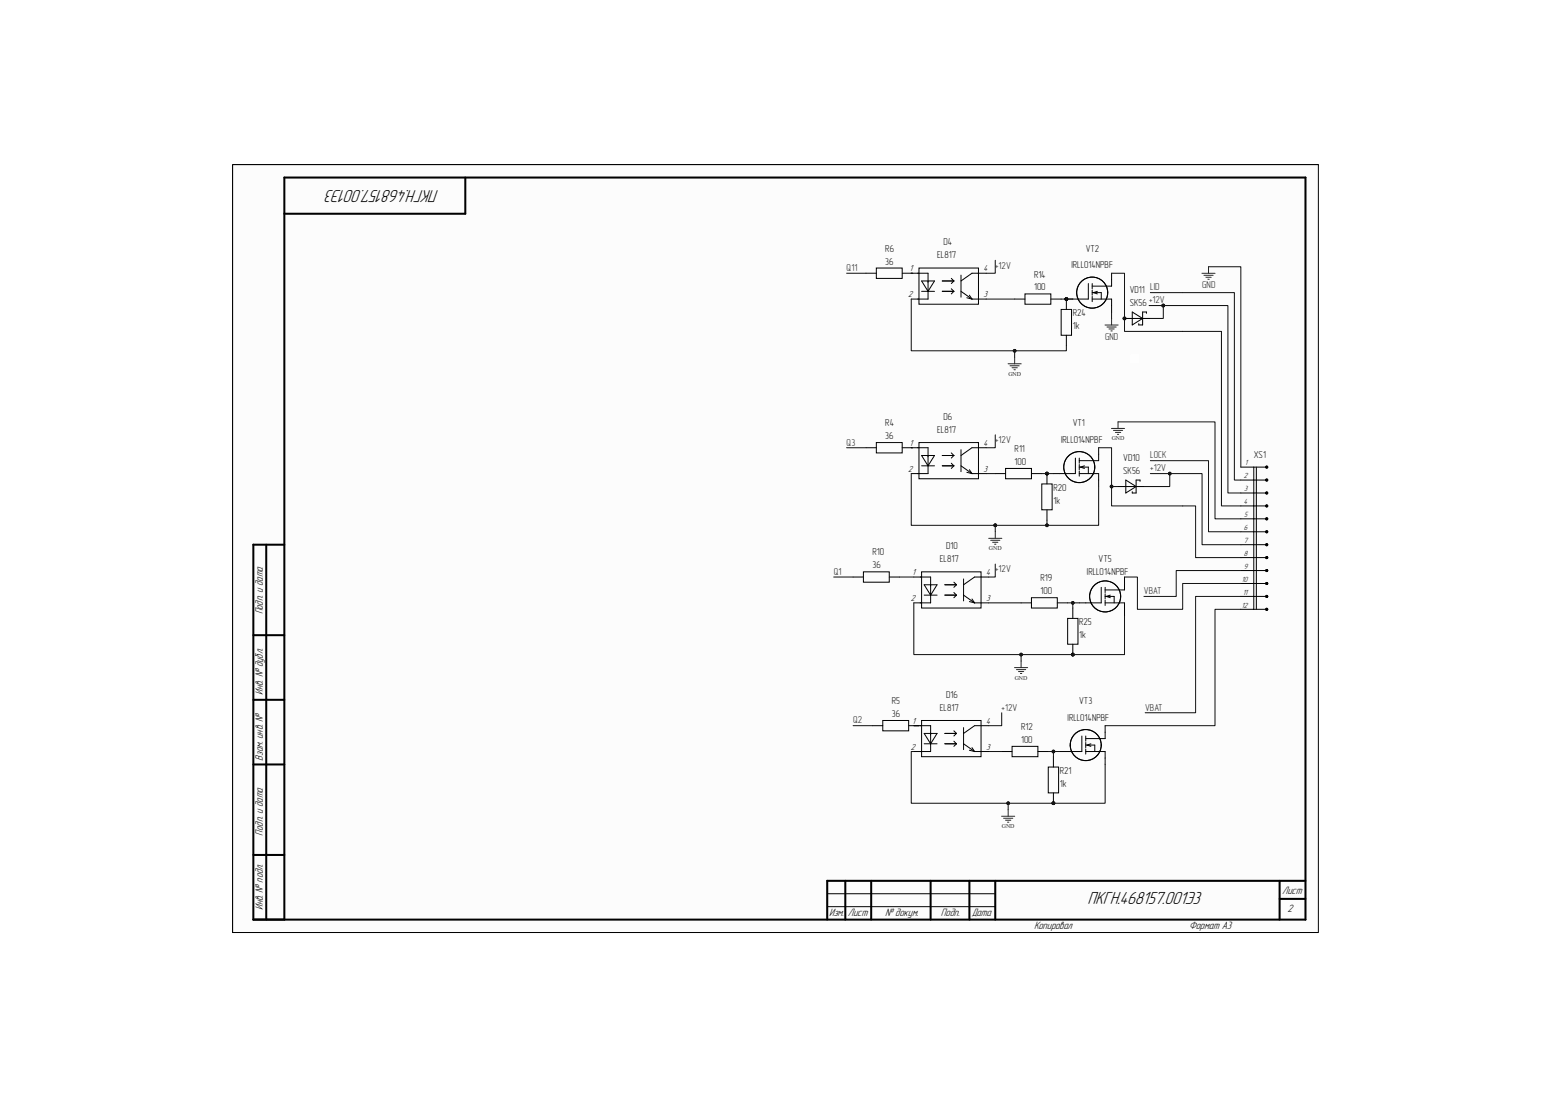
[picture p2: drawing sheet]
<svg xmlns="http://www.w3.org/2000/svg" width="420mm" height="297mm" viewBox="0 0 420 297" stroke-linecap="round" stroke-linejoin="round" font-family="sans-serif">
<path d="M63 44.6h294v207.9h-294z" fill-rule="evenodd" fill="#fcfcfc"/>
<path d="M63 44.6h294v207.9h-294z" fill="none" stroke="#000" stroke-width=".27"/>
<path d="M63 44.6h294v207.9h-294z" fill-rule="evenodd" fill="#fcfcfc"/>
<g fill="none" stroke="#000" stroke-width=".27">
<path d="M63 44.6h294v207.9h-294zM298.2 159v4.2h-6M299.3 159v1.4M304.5 156.2v3.5h-5.2M299.3 163.2h5.2v3.5M299.3 160.8v1.4M299.3 162.5v1.4M299.3 161.5h2.4v1.7M300.7 161.1l-1.1 .4 1.1 .3M292.9 199.3v4.2h-5.9M294 199.3v1.4M299.3 196.5v3.5h-5.3"/>
<path d="M294 203.5h5.3v3.5M294 201v1.4M294 202.8v1.4M294 201.7h2.4v1.8M295.4 201.4l-1 .3 1 .4M224 242h45.5M224 245.5h45.5"/>
<circle cx="299.3" cy="161.5" r="4.2"/>
<circle cx="294" cy="201.7" r="4.2"/>
</g>
<g fill="none" stroke="#000" stroke-width=".55">
<path d="M126 48.1v9.8h-49M68.6 147.5h8.4M68.6 147.5v101.5h284.9v-200.9h-276.5v200.9M72.1 147.5v101.5M68.6 172h8.4M68.6 189.5h8.4M68.6 207h8.4M68.6 231.5h8.4M228.9 238.5v10.5M235.9 238.5v10.5M252 238.5v10.5M262.5 238.5v10.5"/>
<path d="M269.5 238.5v10.5M346.5 238.5v10.5M353.5 238.5h-129.5v10.5M346.5 243.4h7"/>
</g>
<circle cx="288.8" cy="81" r=".36" fill="#0e0e0e"/>
<circle cx="288.8" cy="81" r=".36" fill="none" stroke="#0e0e0e" stroke-width=".27"/>
<g fill="none" stroke="#000" stroke-width=".27">
<path d="M301 74v1.7M288.8 81h1.7M301 82.7v1.8"/>
<circle cx="295.8" cy="79.2" r="4.2"/>
</g>
<circle cx="288.8" cy="81" r=".36" fill="#0e0e0e"/>
<circle cx="288.8" cy="81" r=".36" fill="none" stroke="#0e0e0e" stroke-width=".27"/>
<path d="M294.7 76.8v4.2h-4.2M295.8 76.8v1.4M295.8 78.5v1.4M295.8 79.2h2.4v1.8M297.1 78.9l-1 .3 1 .4M301 75.7v1.8h-5.2M295.8 81h5.2v1.7M295.8 80.3v1.4" fill="none" stroke="#000" stroke-width=".27"/>
<path d="M325.5 74h3.5M326 74.5h2.5M326.5 75.1h1.5M327.1 75.6h.3M327.2 72.2v1.8M299.2 88h3.6M299.8 88.5h2.4M300.3 89.1h1.4M300.8 89.6h.4M301 86.2v1.8" fill="none" stroke="#262626" stroke-width=".27"/>
<path d="M306.2 96h2.2v2.1h-2.2z" fill-rule="evenodd" fill="#fefefe"/>
<path d="M306.2 96h2.2v2.1h-2.2z" fill="none" stroke="#fefefe" stroke-width=".27"/>
<circle cx="304.5" cy="86.2" r=".36" fill="#0e0e0e"/>
<circle cx="304.5" cy="86.2" r=".36" fill="none" stroke="#0e0e0e" stroke-width=".27"/>
<path d="M304.5 86.2h7M306.6 84.5l2.8 1.7-2.8 1.8zM309.4 84.5v3.5" fill="none" stroke="#000" stroke-width=".27"/>
<circle cx="304.5" cy="86.2" r=".36" fill="#0e0e0e"/>
<circle cx="304.5" cy="86.2" r=".36" fill="none" stroke="#0e0e0e" stroke-width=".27"/>
<g fill="none" stroke="#000" stroke-width=".27">
<path d="M308.4 87.6v.4h1M309.4 84.5h1.1v.3M237.3 119.8h7v2.8h-7zM248.8 119.8h16.2v9.8h-16.2zM234.5 121.2h2.8M244.3 121.2h7v7h-4.5M249.6 126.1h3.4M249.6 123.3h3.4l-1.7 2.8zM255.2 126.1h3.1M255.2 123.3h3.1M257.6 122.6l.7 .7M257.6 125.4l.7 .7"/>
<path d="M258.3 123.3l-.7 .7M258.3 126.1l-.7 .7M260.2 121.8v5.9M260.2 126.1l3 2.1M261.8 127.9l1.4 .3M262.5 127.2l.7 1M263.2 128.2h3.8M267 121.2h-3.8l-3 2.1"/>
</g>
<circle cx="283.5" cy="128.2" r=".36" fill="#0e0e0e"/>
<circle cx="283.5" cy="128.2" r=".36" fill="none" stroke="#0e0e0e" stroke-width=".27"/>
<path d="M283.5 128.2v2.8" fill="none" stroke="#000" stroke-width=".27"/>
<circle cx="283.5" cy="128.2" r=".36" fill="#0e0e0e"/>
<circle cx="283.5" cy="128.2" r=".36" fill="none" stroke="#0e0e0e" stroke-width=".27"/>
<g fill="none" stroke="#000" stroke-width=".27">
<path d="M234.5 74h2.8M237.3 72.6h7v2.8h-7zM244.3 74h7v7h-4.5M248.8 72.6h16.2v9.8h-16.2zM249.6 78.9h3.4M249.6 76.1h3.4l-1.7 2.8zM255.2 78.9h3.1M255.2 76.1h3.1M257.6 75.4l.7 .7M257.6 78.2l.7 .7M258.3 76.1l-.7 .7M258.3 78.9l-.7 .7"/>
<path d="M260.2 74.5v6M260.2 78.9l3 2.1M262.5 79.9l.7 1.1M267 74h-3.8l-3 2.1M261.8 80.6l1.4 .4M263.2 81h3.8M269.5 128.2h2.8M272.3 126.8h7v2.8h-7zM279.3 128.2h2.8M282.1 131h2.8v7h-2.8zM283.5 138v2.8M291.2 124v4.2h-5.9"/>
<path d="M292.2 128.2h5.3v3.5M292.2 124v1.4M292.2 125.8v1.4M292.2 127.5v1.4M292.2 126.5h2.5v1.7M293.7 126.1l-1.1 .4 1.1 .3M297.5 121.2v3.5h-5.3M302.7 131.7h7.1M304.9 130l2.7 1.7-2.7 1.8zM308.7 130.3v-.3h-1.1v3.5h-1v-.4"/>
<circle cx="292.2" cy="126.5" r="4.2"/>
</g>
<path d="M301 116h3.5M301.5 116.5h2.5M302 117.1h1.5M302.6 117.6h.3M302.7 114.2v1.8M267.7 145.8h3.6M268.3 146.3h2.4M268.8 146.8h1.4M269.3 147.4h.4M269.5 144v1.8" fill="none" stroke="#262626" stroke-width=".27"/>
<circle cx="288.8" cy="81" r=".36" fill="#0e0e0e"/>
<circle cx="288.8" cy="81" r=".36" fill="none" stroke="#0e0e0e" stroke-width=".27"/>
<path d="M288.8 81v2.8" fill="none" stroke="#000" stroke-width=".27"/>
<circle cx="288.8" cy="81" r=".36" fill="#0e0e0e"/>
<circle cx="288.8" cy="81" r=".36" fill="none" stroke="#0e0e0e" stroke-width=".27"/>
<g fill="none" stroke="#000" stroke-width=".27">
<path d="M277.5 79.6h7.1v2.8h-7.1zM274.8 81h2.7M284.6 81h2.7M287.3 83.8h2.9v7h-2.9zM288.8 90.8v2.8M236.3 196.5h2.7M239 195.1h7.1v2.8h-7.1zM246.1 196.5h5.9v7h-4.6M249.6 195.1h16.1v9.8h-16.1zM250.3 198.6h3.4l-1.7 2.8zM255.9 198.6h3.1M258.3 197.9l.7 .7"/>
<path d="M259 198.6l-.7 .7M260.9 197v6M267.7 196.5h-3.8l-3 2.1M250.3 201.4h3.4M255.9 201.4h3.1M258.3 200.7l.7 .7M259 201.4l-.7 .7M260.9 201.4l3 2.1M262.5 203.1l1.4 .4M263.2 202.4l.7 1.1M263.9 203.5h3.8"/>
</g>
<circle cx="285.2" cy="217.5" r=".36" fill="#0e0e0e"/>
<circle cx="285.2" cy="217.5" r=".36" fill="none" stroke="#0e0e0e" stroke-width=".27"/>
<path d="M285.3 204.9v2.8M285.3 214.7v2.8" fill="none" stroke="#000" stroke-width=".27"/>
<circle cx="285.2" cy="217.5" r=".36" fill="#0e0e0e"/>
<circle cx="285.2" cy="217.5" r=".36" fill="none" stroke="#0e0e0e" stroke-width=".27"/>
<g fill="none" stroke="#000" stroke-width=".27">
<path d="M231 156.2h2.8M233.8 154.8h7v2.8h-7zM240.8 156.2h2.8M247.4 156.2h4.6v7h-4.6M249.6 154.8h16.1v9.8h-16.1zM250.3 158.3h3.4l-1.7 2.8zM255.9 158.3h3.1M258.3 157.6l.7 .7M259 158.3l-.7 .7M260.9 156.7v6M267.7 156.2h-3.8l-3 2.1M250.3 161.1h3.4"/>
<path d="M255.9 161.1h3.1M258.3 160.4l.7 .7M259 161.1l-.7 .7M260.9 161.1l3 2.1M262.5 162.9l1.4 .3M263.2 162.2l.7 1M263.9 163.2h3.8M271.3 203.5h2.8M274.1 202.1h7v2.8h-7zM281.1 203.5h2.8M283.9 207.7h2.7v7h-2.7z"/>
</g>
<path d="M273 98.5h3.5M273.5 99h2.5M274 99.6h1.5M274.8 96.7v1.8M274.6 100.1h.3M273 219.2v1.8M271.2 221h3.6M271.8 221.5h2.4M272.3 222.1h1.4M272.8 222.6h.4" fill="none" stroke="#262626" stroke-width=".27"/>
<circle cx="290.5" cy="177.2" r=".36" fill="#0e0e0e"/>
<circle cx="290.5" cy="177.2" r=".36" fill="none" stroke="#0e0e0e" stroke-width=".27"/>
<path d="M290.5 164.6v2.8M290.5 174.4v2.8" fill="none" stroke="#000" stroke-width=".27"/>
<circle cx="290.5" cy="177.2" r=".36" fill="#0e0e0e"/>
<g fill="none" stroke="#0e0e0e" stroke-width=".27">
<path d="M301 84.5v1.7M269.5 117.7v3.5h-2.5M229.2 121.2h5.3M316.7 128.2v3.5h-6.9"/>
<circle cx="290.5" cy="177.2" r=".36"/>
</g>
<g fill="none" stroke="#000" stroke-width=".27">
<path d="M336 126.5h7M336 130h7M336 133.5h7M336 137h7M339.5 126.5v38.5M340.2 126.5v38.5M336 140.5h7M336 144h7M336 147.5h7M336 151h7M336 154.5h7M336 158h7"/>
<path d="M276.5 163.2h2.8M279.3 161.8h7v2.8h-7zM286.3 163.2h2.8M289.1 167.4h2.8v7h-2.8zM336 161.5h7M336 165h7"/>
</g>
<path d="M276.5 179v1.8M274.7 180.8h3.6M275.3 181.3h2.4M275.8 181.8h1.4M276.3 182.4h.4" fill="none" stroke="#262626" stroke-width=".27"/>
<g fill="none" stroke="#000" stroke-width=".55">
<circle cx="343" cy="137" r=".14"/>
<circle cx="343" cy="126.5" r=".14"/>
<circle cx="343" cy="130" r=".14"/>
<circle cx="343" cy="133.5" r=".14"/>
<circle cx="343" cy="144" r=".14"/>
<circle cx="343" cy="140.5" r=".14"/>
<circle cx="343" cy="151" r=".14"/>
<circle cx="343" cy="158" r=".14"/>
<circle cx="343" cy="147.5" r=".14"/>
<circle cx="343" cy="154.5" r=".14"/>
<circle cx="343" cy="161.5" r=".14"/>
<circle cx="343" cy="165" r=".14"/>
</g>
<circle cx="316.8" cy="128.2" r=".36" fill="#0e0e0e"/>
<g fill="none" stroke="#0e0e0e" stroke-width=".27">
<path d="M301 131.7h1.7"/>
<circle cx="316.8" cy="128.2" r=".36"/>
</g>
<circle cx="301" cy="131.7" r=".36" fill="#0e0e0e"/>
<g fill="none" stroke="#0e0e0e" stroke-width=".27">
<path d="M269.5 142.2v1.8"/>
<circle cx="301" cy="131.7" r=".36"/>
</g>
<circle cx="269.5" cy="142.2" r=".36" fill="#0e0e0e"/>
<g fill="none" stroke="#0e0e0e" stroke-width=".27">
<path d="M283.5 128.2h1.8"/>
<circle cx="269.5" cy="142.2" r=".36"/>
</g>
<circle cx="283.5" cy="128.2" r=".36" fill="#0e0e0e"/>
<g fill="none" stroke="#0e0e0e" stroke-width=".27">
<path d="M267 128.2h2.5M282.1 128.2h1.4"/>
<circle cx="283.5" cy="128.2" r=".36"/>
</g>
<circle cx="283.5" cy="128.2" r=".36" fill="#0e0e0e"/>
<g fill="none" stroke="#0e0e0e" stroke-width=".27">
<path d="M246.8 121.2h.3M246.8 128.2v14h22.7"/>
<circle cx="283.5" cy="128.2" r=".36"/>
</g>
<circle cx="269.5" cy="142.2" r=".36" fill="#0e0e0e"/>
<g fill="none" stroke="#0e0e0e" stroke-width=".27">
<path d="M283.5 140.8v1.4"/>
<circle cx="269.5" cy="142.2" r=".36"/>
</g>
<circle cx="283.5" cy="142.2" r=".36" fill="#0e0e0e"/>
<g fill="none" stroke="#0e0e0e" stroke-width=".27">
<path d="M315 82.7v3.5h-3.5"/>
<circle cx="283.5" cy="142.2" r=".36"/>
</g>
<circle cx="315" cy="82.7" r=".36" fill="#0e0e0e"/>
<g fill="none" stroke="#0e0e0e" stroke-width=".27">
<path d="M301 74h3.5v15.7h15.8"/>
<circle cx="315" cy="82.7" r=".36"/>
</g>
<circle cx="304.5" cy="86.2" r=".36" fill="#0e0e0e"/>
<g fill="none" stroke="#0e0e0e" stroke-width=".27">
<path d="M229.2 74h5.3M269.5 70.5v3.5h-2.5M288.8 81h1.7"/>
<circle cx="304.5" cy="86.2" r=".36"/>
</g>
<circle cx="288.8" cy="81" r=".36" fill="#0e0e0e"/>
<g fill="none" stroke="#0e0e0e" stroke-width=".27">
<path d="M267 81h7.8M287.3 81h1.5"/>
<circle cx="288.8" cy="81" r=".36"/>
</g>
<circle cx="288.8" cy="81" r=".36" fill="#0e0e0e"/>
<g fill="none" stroke="#0e0e0e" stroke-width=".27">
<path d="M246.8 74h.3M246.8 81v14h28v1.7"/>
<circle cx="288.8" cy="81" r=".36"/>
</g>
<circle cx="274.7" cy="95" r=".36" fill="#0e0e0e"/>
<g fill="none" stroke="#0e0e0e" stroke-width=".27">
<path d="M288.8 93.6v1.4h-14"/>
<circle cx="274.7" cy="95" r=".36"/>
</g>
<circle cx="274.7" cy="95" r=".36" fill="#0e0e0e"/>
<g fill="none" stroke="#0e0e0e" stroke-width=".27">
<path d="M225.8 156.2h5.2M243.6 156.2h3.8M269.5 152.7v3.5h-1.8M247.4 163.2v14h29.1M231 196.5h5.3M247.4 196.5h1.4M267.7 203.5h3.6"/>
<circle cx="274.7" cy="95" r=".36"/>
</g>
<circle cx="276.5" cy="177.2" r=".36" fill="#0e0e0e"/>
<g fill="none" stroke="#0e0e0e" stroke-width=".27">
<path d="M290.5 177.2h-14v1.8"/>
<circle cx="276.5" cy="177.2" r=".36"/>
</g>
<circle cx="276.5" cy="177.2" r=".36" fill="#0e0e0e"/>
<circle cx="276.5" cy="177.2" r=".36" fill="none" stroke="#0e0e0e" stroke-width=".27"/>
<circle cx="290.5" cy="177.2" r=".36" fill="#0e0e0e"/>
<g fill="none" stroke="#0e0e0e" stroke-width=".27">
<path d="M290.5 163.2v1.4"/>
<circle cx="290.5" cy="177.2" r=".36"/>
</g>
<circle cx="290.5" cy="163.2" r=".36" fill="#0e0e0e"/>
<g fill="none" stroke="#0e0e0e" stroke-width=".27">
<path d="M304.5 166.7v10.5h-14"/>
<circle cx="290.5" cy="163.2" r=".36"/>
</g>
<circle cx="290.5" cy="177.2" r=".36" fill="#0e0e0e"/>
<g fill="none" stroke="#0e0e0e" stroke-width=".27">
<path d="M299.3 207v10.5h-14"/>
<circle cx="290.5" cy="177.2" r=".36"/>
</g>
<circle cx="285.2" cy="217.5" r=".36" fill="#0e0e0e"/>
<g fill="none" stroke="#0e0e0e" stroke-width=".27">
<path d="M273 217.5v1.7"/>
<circle cx="285.2" cy="217.5" r=".36"/>
</g>
<circle cx="273" cy="217.5" r=".36" fill="#0e0e0e"/>
<g fill="none" stroke="#0e0e0e" stroke-width=".27">
<path d="M285.3 203.5v1.4"/>
<circle cx="273" cy="217.5" r=".36"/>
</g>
<circle cx="285.2" cy="203.5" r=".36" fill="#0e0e0e"/>
<g fill="none" stroke="#0e0e0e" stroke-width=".27">
<path d="M311.5 79.2h8.8M271.3 193v3.5h-3.6M247.4 203.5h-.6v14h38.5"/>
<circle cx="285.2" cy="203.5" r=".36"/>
</g>
<circle cx="285.2" cy="217.5" r=".36" fill="#0e0e0e"/>
<circle cx="285.2" cy="217.5" r=".36" fill="none" stroke="#0e0e0e" stroke-width=".27"/>
<circle cx="273" cy="217.5" r=".36" fill="#0e0e0e"/>
<g fill="none" stroke="#0e0e0e" stroke-width=".27">
<path d="M297.5 131.7v10.5h-28"/>
<circle cx="273" cy="217.5" r=".36"/>
</g>
<circle cx="269.5" cy="142.2" r=".36" fill="#0e0e0e"/>
<circle cx="269.5" cy="142.2" r=".36" fill="none" stroke="#0e0e0e" stroke-width=".27"/>
<circle cx="283.5" cy="142.2" r=".36" fill="#0e0e0e"/>
<g fill="none" stroke="#0e0e0e" stroke-width=".27">
<path d="M283.9 203.5h3.1"/>
<circle cx="283.5" cy="142.2" r=".36"/>
</g>
<circle cx="285.2" cy="203.5" r=".36" fill="#0e0e0e"/>
<g fill="none" stroke="#0e0e0e" stroke-width=".27">
<path d="M289.1 163.2h3.1"/>
<circle cx="285.2" cy="203.5" r=".36"/>
</g>
<circle cx="290.5" cy="163.2" r=".36" fill="#0e0e0e"/>
<g fill="none" stroke="#0e0e0e" stroke-width=".27">
<path d="M320.3 79.2h14v50.8h1.7M311.1 82.7h3.9M320.3 89.7h10.5v47.3h5.2"/>
<circle cx="290.5" cy="163.2" r=".36"/>
</g>
<circle cx="315" cy="82.7" r=".36" fill="#0e0e0e"/>
<g fill="none" stroke="#0e0e0e" stroke-width=".27">
<path d="M311.5 128.2h14v19.3h10.5"/>
<circle cx="315" cy="82.7" r=".36"/>
</g>
<circle cx="316.8" cy="128.2" r=".36" fill="#0e0e0e"/>
<g fill="none" stroke="#0e0e0e" stroke-width=".27">
<path d="M297.5 121.2h3.5v15.8h19.3"/>
<circle cx="316.8" cy="128.2" r=".36"/>
</g>
<circle cx="301" cy="131.7" r=".36" fill="#0e0e0e"/>
<g fill="none" stroke="#0e0e0e" stroke-width=".27">
<path d="M315 82.7h17.5v50.8h3.5M302.7 114.2h26.3v26.3h7M311.5 124.7h15.7v19.3h8.8"/>
<circle cx="301" cy="131.7" r=".36"/>
</g>
<circle cx="315" cy="82.7" r=".36" fill="#0e0e0e"/>
<g fill="none" stroke="#0e0e0e" stroke-width=".27">
<path d="M327.2 72.2h8.8v54.3M320.3 137h3.5v14h12.2M304.5 156.2h3.5v8.8h12.3v-7h15.7M336 154.5h-17.5v7h-8.7M267.7 163.2h8.8M336 161.5h-12.2v31.5h-13.7M336 165h-7v31.5h-29.7"/>
<circle cx="315" cy="82.7" r=".36"/>
</g>
<g font-size="5">
<text x="118.8" y="51.5" transform="rotate(-180 118.8 51.5)">ПКГН.468157.001Э3</text>
<text x="294.5" y="244.8">ПКГН.468157.001Э3</text>
</g>
<g font-size="3">
<text x="71.2" y="166.4" transform="rotate(-90 71.2 166.4)">Подп. и дата</text>
<text x="71.2" y="188.1" transform="rotate(-90 71.2 188.1)">Инв. № дубл.</text>
<text x="71.2" y="205.9" transform="rotate(-90 71.2 205.9)">Взам. инв. №</text>
<text x="71.2" y="226.2" transform="rotate(-90 71.2 226.2)">Подп. и дата</text>
<text x="347.2" y="242.1">Лист</text>
<text x="71.2" y="246.4" transform="rotate(-90 71.2 246.4)">Инв. № подл.</text>
<text x="224.5" y="248.1">Изм.</text>
<text x="229.6" y="248.1">Лист</text>
<text x="239.6" y="248.1">№ докум.</text>
<text x="254.8" y="248.1">Подп.</text>
<text x="263.1" y="248.1">Дата</text>
<text x="280" y="251.6">Копировал</text>
<text x="322" y="251.6">Формат А3</text>
<text x="348.6" y="247.1">2</text>
</g>
<g font-size="2.7" fill="#0e0e0e">
<text x="239.7" y="68.1">R6</text>
<text x="239.7" y="71.6">36</text>
<text x="253.7" y="69.9">EL817</text>
<text x="255.5" y="66.4">D4</text>
<text x="294" y="68.1">VT2</text>
<text x="280" y="75.1">R14</text>
<text x="290.2" y="72.7">IRLL014NPBF</text>
<text x="280" y="78.6">100</text>
<text x="305.9" y="79.3">VD11</text>
<text x="305.9" y="82.8">SK56</text>
<text x="290.5" y="85.6">R24</text>
<text x="290.5" y="89.2">1k</text>
<text x="255.5" y="113.6">D6</text>
<text x="239.7" y="115.4">R4</text>
<text x="239.7" y="118.9">36</text>
<text x="253.7" y="117.1">EL817</text>
<text x="287.4" y="119.9">IRLL014NPBF</text>
<text x="290.5" y="115.4">VT1</text>
<text x="274.7" y="122.4">R11</text>
<text x="274.7" y="125.9">100</text>
<text x="304.2" y="124.8">VD10</text>
<text x="339.5" y="124.1">XS1</text>
<text x="304.2" y="128.4">SK56</text>
<text x="285.2" y="132.9">R20</text>
<text x="285.2" y="136.4">1k</text>
<text x="256.2" y="148.6">D10</text>
<text x="236.3" y="150.4">R10</text>
<text x="236.3" y="153.9">36</text>
<text x="254.5" y="152.1">EL817</text>
<text x="294.3" y="155.6">IRLL014NPBF</text>
<text x="297.5" y="152.1">VT5</text>
<text x="281.7" y="157.4">R19</text>
<text x="281.7" y="160.9">100</text>
<text x="292.2" y="169.3">R25</text>
<text x="292.2" y="172.8">1k</text>
<text x="241.5" y="190.6">R5</text>
<text x="256.2" y="188.9">D16</text>
<text x="292.2" y="190.6">VT3</text>
<text x="241.5" y="194.1">36</text>
<text x="254.5" y="192.4">EL817</text>
<text x="276.5" y="197.7">R12</text>
<text x="289.1" y="195.2">IRLL014NPBF</text>
<text x="276.5" y="201.1">100</text>
<text x="287" y="209.6">R21</text>
<text x="287" y="213">1k</text>
</g>
<g font-size="2.7" fill="#262626">
<text x="229.2" y="73.4">Q11</text>
<text x="269.5" y="72.7">+12V</text>
<text x="311.1" y="82.1">+12V</text>
<text x="311.5" y="78.6">LID</text>
<text x="325.5" y="78">GND</text>
<text x="299.3" y="92">GND</text>
<text x="269.5" y="120">+12V</text>
<text x="229.2" y="120.7">Q3</text>
<text x="311.5" y="124.1">LOCK</text>
<text x="311.5" y="127.6">+12V</text>
<text x="225.8" y="155.6">Q1</text>
<text x="269.5" y="155">+12V</text>
<text x="309.8" y="160.9">VBAT</text>
<text x="231" y="195.9">Q2</text>
<text x="271.2" y="192.4">+12V</text>
<text x="310.1" y="192.4">VBAT</text>
</g>
<g font-size="2.5">
<text x="246.3" y="73.4">1</text>
<text x="266.4" y="73.4">4</text>
<text x="245.9" y="80.5">2</text>
<text x="266.4" y="80.5">3</text>
<text x="246.3" y="120.7">1</text>
<text x="266.4" y="120.7">4</text>
<text x="245.9" y="127.7">2</text>
<text x="266.4" y="127.7">3</text>
<text x="247" y="155.7">1</text>
<text x="267.1" y="155.7">4</text>
<text x="246.6" y="162.7">2</text>
<text x="267.1" y="162.7">3</text>
<text x="247" y="196">1</text>
<text x="267.1" y="196">4</text>
<text x="246.6" y="202.9">2</text>
<text x="267.1" y="202.9">3</text>
</g>
<g font-size="2.1">
<text x="336.8" y="129.5">2</text>
<text x="337.1" y="126">1</text>
<text x="336.8" y="136.5">4</text>
<text x="336.9" y="133">3</text>
<text x="336.8" y="143.6">6</text>
<text x="336.9" y="140">5</text>
<text x="336.8" y="147">7</text>
<text x="336.8" y="150.5">8</text>
<text x="336.8" y="154.1">9</text>
<text x="336.2" y="157.5">10</text>
<text x="336.5" y="161">11</text>
<text x="336.2" y="164.5">12</text>
</g>
<g font-size="1.6" fill="#262626">
<text x="273" y="101.7">GND</text>
<text x="301" y="119.2">GND</text>
<text x="267.8" y="149">GND</text>
<text x="274.8" y="184">GND</text>
<text x="271.3" y="224.2">GND</text>
</g>
</svg>
